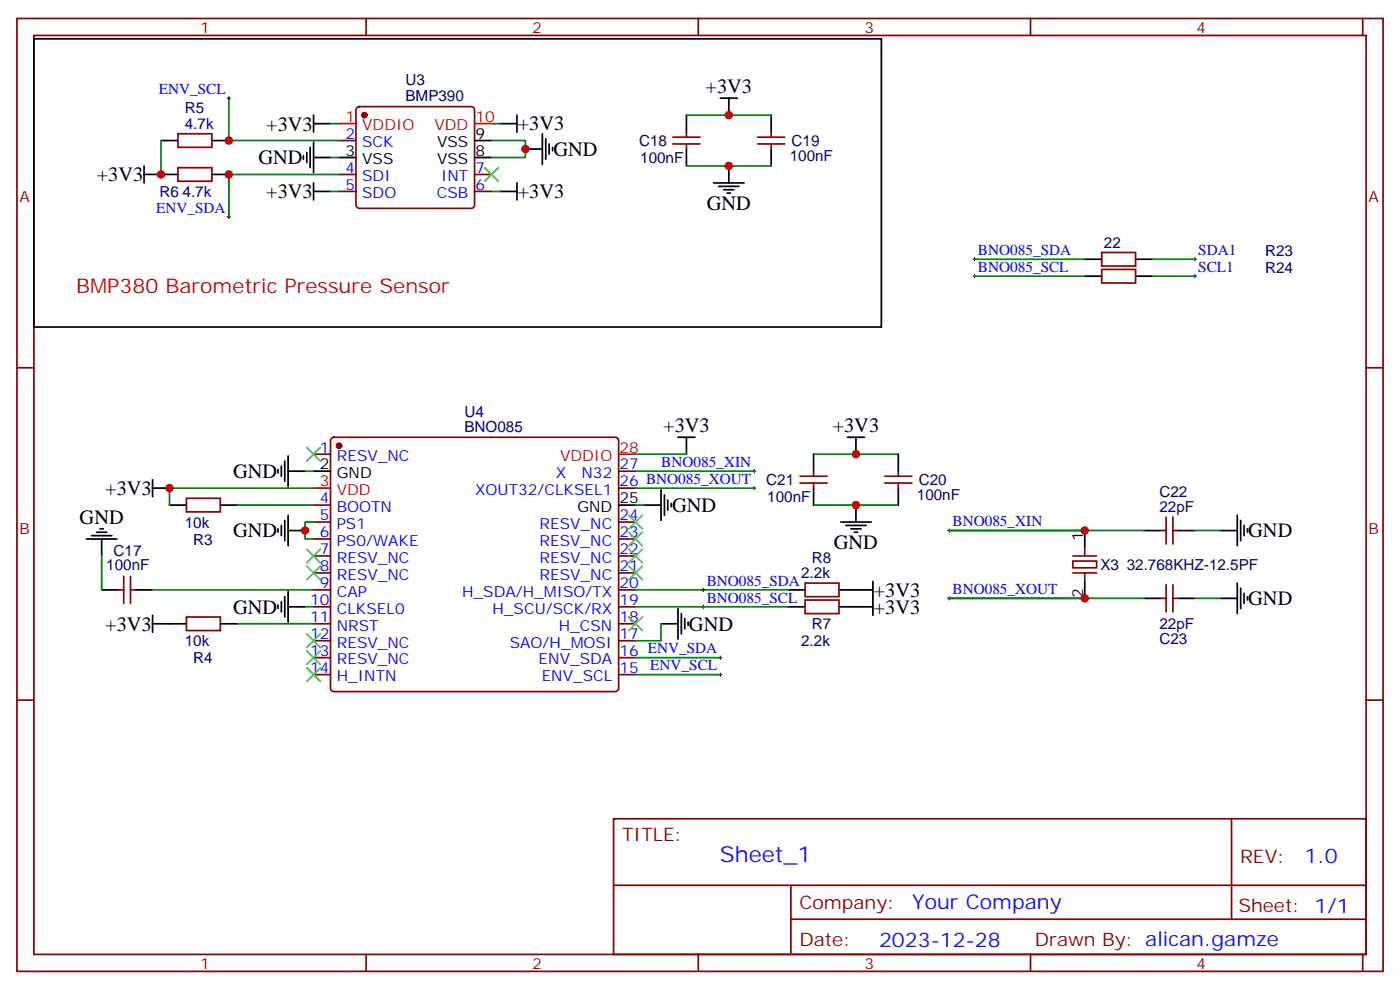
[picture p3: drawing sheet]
<svg xmlns="http://www.w3.org/2000/svg" width="291mm" height="206mm" viewBox="0 0 291 206" stroke-linecap="round" stroke-linejoin="round" font-family="sans-serif">
<g fill="none" stroke="#870000" stroke-width=".35">
<path d="M3.5 3.8h284.4v198.3h-284.4zM7.1 7.4h277.2v191.2h-277.2zM76.2 3.8v3.6M145.3 3.8v3.6M214.5 3.8v3.6M283.6 3.8v3.6M37 27.8h7.1v2.9h-7.1zM37 34.9h7.1v2.8h-7.1zM70.6 29.2h3.5M70.6 36.3h3.5M70.6 39.8h3.5M74.3 22.4l.5-.2h23.3a.71 .71 0 0 1 .7 .7v19.8a.76 .76 0 0 1-.7 .7h-23.3a.76 .76 0 0 1-.7-.7v-19.8z"/>
<path d="M98.8 36.3h3.5M98.8 39.8h3.5M140.1 30h5.6M140.1 28.5h5.6M142.9 27.5v1M142.9 30v1M157.7 30h5.6M157.7 28.5h5.6M160.5 27.5v1M160.5 30v1M229.3 52.5h7.1v2.9h-7.1zM229.3 56.1h7.1v2.8h-7.1z"/>
<path d="M3.5 76.5h3.6M284.3 76.5h3.6M65.3 94.5h3.5M69 91.2l.5-.2h58.6a.71 .71 0 0 1 .7 .7v51.5a.76 .76 0 0 1-.7 .7h-58.6a.76 .76 0 0 1-.7-.7v-51.5zM128.8 98h3.5M166.5 99.1h5.7M169.3 98v1.1M184.1 99.1h5.7M187 98v1.1M25.8 119.9v5.7M27.2 119.9v5.7M38.8 103.7h7.1v2.8h-7.1z"/>
<path d="M65.3 105.1h3.5M65.3 108.6h3.5M65.3 112.1h3.5M65.3 115.7h3.5M65.3 119.2h3.5M128.8 108.6h3.5M128.8 112.1h3.5M128.8 115.7h3.5M128.8 119.2h3.5M128.8 101.6h3.5M166.5 100.5h5.7M169.3 100.5v1.1"/>
<path d="M184.1 100.5h5.7M187 100.5v1.1M223.3 116.7h4.9v1.4h-4.9zM241.7 110.4h1M242.7 107.6v5.6M244.1 107.6v5.6M244.1 110.4h1.1M24.7 122.7h1.1M27.2 122.7h1M38.8 128.4h7.1v2.8h-7.1zM65.3 122.7h3.5M65.3 126.3h3.5"/>
<path d="M65.3 129.8h3.5M65.3 133.3h3.5M65.3 136.8h3.5M128.8 122.7h3.5M128.8 126.3h3.5M128.8 129.8h3.5M128.8 133.3h3.5M128.8 136.8h3.5M167.6 124.8h7v2.9h-7zM167.6 121.3h7v2.8h-7zM241.7 124.5h1M242.7 121.7v5.6"/>
<path d="M244.1 121.7v5.6M244.1 124.5h1.1M3.5 145.7h3.6M65.3 140.4h3.5M128.8 140.4h3.5M284.3 145.7h3.6M127.7 170.4h156.6v28.2h-156.6zM256.3 170.4v20.9M76.2 198.6v3.5M127.7 184.2h156.5M145.3 198.6v3.5M164.6 191.3h119.6"/>
<path d="M164.6 184.2v14.1M214.5 198.6v3.5M283.6 198.6v3.5"/>
</g>
<g fill="#870000" stroke="#870000" stroke-width=".35">
<circle cx="70.6" cy="92.7" r=".53"/>
<circle cx="75.8" cy="24" r=".53"/>
</g>
<g fill="none" stroke="#000" stroke-width=".35">
<path d="M7.1 8.1h176.3v60h-176.3zM30 36.3h7M30 34.5v3.6M33.5 29.2h3.5M44.1 29.2h3.5M44.1 36.3h3.5M63.1 32.4v.7M63.9 31.7v2.1M64.6 30.7v4.2M65.3 32.8h3.5M65.3 25.7h3.5M65.3 24v3.5"/>
<path d="M65.3 29.6v6.3M65.3 38.1v3.5M65.3 39.8h3.5M70.6 32.8h3.5M98.8 32.8h3.5M98.8 29.2h3.5M104.1 25.7h3.5M104.1 39.8h3.5M107.6 24v3.5M107.6 38.1v3.5M109.4 31h3.5M112.9 27.8v6.4"/>
<path d="M113.6 28.9v4.2M114.3 30v2.1M115 30.7v.7M142.9 24v3.5M142.9 31v3.5M148.5 38.1h6.4M149.6 38.8h4.2M149.9 20.4h3.6M150.6 39.5h2.2M151.7 20.4v3.6M151.7 34.5v3.6M160.5 24v3.5"/>
<path d="M160.5 31v3.5M151.3 40.2h.7M225.8 53.9h3.5M225.8 57.5h3.5M236.4 53.9h3.5M236.4 57.5h3.5M31.7 99.8v3.5M57.9 97.7v.7M58.6 97v2.1M59.3 95.9v4.3M60 98h3.5M60 94.9v6.3"/>
<path d="M65.3 98h3.5M141.1 91h3.5M142.9 91v3.5M169.3 94.5v3.5M176.4 91h3.5M178.2 91v3.5M187 94.5v3.5M18 112.1h6.3M19 111.4h4.3M20.1 110.7h2.1M20.8 110h.7M21.2 112.1v3.6"/>
<path d="M31.7 101.6h3.6M35.3 105.1h3.5M45.9 105.1h3.5M57.9 110v.7M58.6 109.3v2.1M59.3 108.3v4.2M60 110.4h3.5M60 107.2v6.4M128.8 105.1h3.5M134.1 105.1h3.5M137.6 101.9v6.4M138.3 103v4.2"/>
<path d="M139 104v2.2M139.7 104.7v.7M169.3 101.6v3.5M175 108.6h6.3M176 109.3h4.3M177.1 110h2.1M177.8 110.7h.7M178.2 105.1v3.5M187 101.6v3.5M225.8 110.4v3.5M238.1 110.4h3.6M245.2 110.4h3.5"/>
<path d="M254 110.4h3.5M257.5 107.2v6.4M258.2 108.3v4.2M258.9 109.3v2.1M259.6 110v.7M21.2 122.7h3.5M28.2 122.7h3.5M31.7 128v3.6M31.7 129.8h7.1M45.9 129.8h3.5M57.9 125.9v.7M58.6 125.2v2.1"/>
<path d="M59.3 124.1v4.3M60 123.1v6.3M60 126.3h3.5M137.6 129.8h3.5M141.1 126.6v6.4M141.8 127.7v4.2M142.5 128.7v2.1M143.2 129.4v.7M164 122.7h3.6M164 126.3h3.6M174.6 122.7h7.1M174.6 126.3h7.1"/>
<path d="M181.7 121v7M225.8 121v3.5M238.1 124.5h3.6M245.2 124.5h3.5M254 124.5h3.5M257.5 121.3v6.4M258.2 122.4v4.2M258.9 123.4v2.2M259.6 124.1v.7"/>
</g>
<path d="M70.6 25.7h3.5M98.8 25.7h3.5M128.8 94.5h3.5M65.3 101.6h3.5" fill="none" stroke="#f00" stroke-width=".35"/>
<g fill="none" stroke="#3c3" stroke-width=".35">
<path d="M100.9 34.9l2.8 2.8M103.7 34.9l-2.8 2.8M63.9 93.1l2.8 2.8M66.7 93.1l-2.8 2.8M63.9 117.8l2.8 2.8M63.9 114.3l2.8 2.8M66.7 117.8l-2.8 2.8M66.7 114.3l-2.8 2.8M130.9 107.2l2.8 2.8M130.9 110.7l2.8 2.9M130.9 114.3l2.8 2.8M130.9 117.8l2.8 2.8"/>
<path d="M133.7 107.2l-2.8 2.8M133.7 110.7l-2.8 2.9M133.7 114.3l-2.8 2.8M133.7 117.8l-2.8 2.8M63.9 135.4l2.8 2.9M63.9 131.9l2.8 2.8M63.9 139l2.8 2.8M66.7 135.4l-2.8 2.9M66.7 131.9l-2.8 2.8M66.7 139l-2.8 2.8M130.9 128.4l2.8 2.8M133.7 128.4l-2.8 2.8"/>
</g>
<g fill="none" stroke="#008700" stroke-width=".35">
<path d="M33.5 29.2v7.1M47.6 36.3v8.8v-8.8h23M47.6 20.4v8.8h23M68.8 25.7h1.8M68.8 32.8h1.8M68.8 39.8h1.8M102.3 29.2h7.1v3.6h-7.1M102.3 25.7h1.8M102.3 39.8h1.8M142.9 24h17.6M142.9 34.5h17.6M202.8 53.9h23"/>
<path d="M202.8 57.5h23M239.9 53.9h8.8M239.9 57.5h8.8M63.5 98h1.8M132.3 98h24.7M132.3 94.5h10.6M169.3 94.5h17.7M21.2 115.7v7M49.4 105.1h15.9M65.3 108.6h-1.8v3.5h1.8M65.3 101.6h-30v3.5M132.3 105.1h1.8"/>
<path d="M132.3 101.6h24.7M169.3 105.1h17.7M197.6 110.4h40.5M248.7 110.4h5.3M31.7 122.7h33.6M49.4 129.8h15.9M63.5 126.3h1.8M132.3 122.7h31.7M132.3 126.3h31.7M132.3 136.8h17.6M137.6 129.8v3.5h-5.3M197.6 124.5h40.5"/>
<path d="M248.7 124.5h5.3M132.3 140.4h17.6"/>
</g>
<g fill="none" stroke="#000" stroke-width=".21">
<path d="M47.3 20.4h.7M47.6 20.1v.7M47.3 45.1h.7M47.6 44.8v.7M202.5 53.9h.7M202.5 57.5h.7M202.8 53.6v.7M202.8 57.1v.7M248.4 53.9h.7M248.4 57.5h.7M248.7 53.6v.7M248.7 57.1v.7"/>
<path d="M156.6 98h.7M157 97.7v.7M156.6 101.6h.7M157 101.2v.7M197.2 110.4h.7M197.6 110v.7M146 126.3h.8M146 122.7h.8M146.4 122.4v.7M146.4 125.9v.7M149.6 136.8h.7M149.9 136.5v.7"/>
<path d="M197.2 124.5h.7M197.6 124.1v.7M149.6 140.4h.7M149.9 140v.7"/>
</g>
<path d="M223.3 115.7h4.9M223.3 119.2h4.9M225.8 113.9v1.8M225.8 119.2v1.8" fill="none" stroke="#871200" stroke-width=".35"/>
<g fill="#c00">
<circle cx="63.5" cy="110.4" r=".88"/>
<circle cx="35.3" cy="101.6" r=".88"/>
<circle cx="109.4" cy="31" r=".88"/>
<circle cx="47.6" cy="36.3" r=".88"/>
<circle cx="33.5" cy="36.3" r=".88"/>
<circle cx="47.6" cy="29.2" r=".88"/>
<circle cx="151.7" cy="34.5" r=".88"/>
<circle cx="151.7" cy="24" r=".88"/>
<circle cx="178.2" cy="94.5" r=".88"/>
<circle cx="178.2" cy="105.1" r=".88"/>
<circle cx="225.8" cy="110.4" r=".88"/>
<circle cx="225.8" cy="124.5" r=".88"/>
</g>
<text font-size="4.6" fill="#00f" x="149.8" y="179.4">Sheet_1</text>
<g font-size="4.2">
<text x="146.9" y="19.4">+3V3</text>
<text x="55.4" y="27.2">+3V3</text>
<text x="107.8" y="27.1">+3V3</text>
<text x="53.8" y="34.2">GND</text>
<text x="115.2" y="32.4">GND</text>
<text x="20.1" y="37.8">+3V3</text>
<text x="55.4" y="41.3">+3V3</text>
<text x="107.8" y="41.2">+3V3</text>
<text x="147.1" y="43.7">GND</text>
<text x="138.1" y="89.9">+3V3</text>
<text x="173.3" y="89.9">+3V3</text>
<text x="48.5" y="99.5">GND</text>
<text x="21.9" y="103">+3V3</text>
<text x="139.9" y="106.5">GND</text>
<text x="16.6" y="109">GND</text>
<text x="48.5" y="111.8">GND</text>
<text x="259.8" y="111.8">GND</text>
<text x="173.6" y="114.3">GND</text>
<text x="181.9" y="124.2">+3V3</text>
<text x="259.8" y="125.9">GND</text>
<text x="21.9" y="131.2">+3V3</text>
<text x="48.5" y="127.7">GND</text>
<text x="143.4" y="131.2">GND</text>
<text x="181.9" y="127.7">+3V3</text>
</g>
<text font-size="4.2" fill="#c00" x="15.9" y="61">BMP380 Barometric Pressure Sensor</text>
<g font-size="4.2" fill="#00f">
<text x="271.5" y="179.6">1.0</text>
<text x="189.9" y="189.2">Your Company</text>
<text x="183" y="197">2023-12-28</text>
</g>
<g font-size="3.9" fill="#800">
<text x="129.5" y="174.9">TITLE:</text>
<text x="258.1" y="179.6">REV:</text>
<text x="166.4" y="189.1">Company:</text>
<text x="257.7" y="189.8">Sheet: 1/1</text>
<text x="166.4" y="196.8">Date:</text>
<text x="215.4" y="196.9">Drawn By: alican.gamze</text>
</g>
<g font-size="3.2" fill="#800">
<text x="41.6" y="6.8">1</text>
<text x="110.8" y="6.8">2</text>
<text x="179.9" y="6.8">3</text>
<text x="249.1" y="6.8">4</text>
<text x="4.1" y="41.9">A</text>
<text x="284.9" y="41.9">A</text>
<text x="4.1" y="111.1">B</text>
<text x="284.9" y="111.1">B</text>
<text x="41.6" y="201.6">1</text>
<text x="110.8" y="201.6">2</text>
<text x="179.9" y="201.6">3</text>
<text x="249.1" y="201.6">4</text>
</g>
<g font-size="3.2" fill="#000080">
<text x="84.4" y="17.8">U3</text>
<text x="38.5" y="23.6">R5</text>
<text x="84.4" y="21">BMP390</text>
<text x="38.5" y="26.8">4.7k</text>
<text x="133" y="30.4">C18</text>
<text x="133.3" y="33.9">100nF</text>
<text x="164.4" y="33.5">100nF</text>
<text x="164.8" y="30.4">C19</text>
<text x="33.2" y="41">R6</text>
<text x="38" y="41">4.7k</text>
<text x="229.8" y="51.6">22</text>
<text x="263.3" y="53.3">R23</text>
<text x="263.3" y="56.9">R24</text>
<text x="96.7" y="89.9">BNO085</text>
<text x="96.7" y="86.7">U4</text>
<text x="159.5" y="101">C21</text>
<text x="191.2" y="101">C20</text>
<text x="159.7" y="104.5">100nF</text>
<text x="190.8" y="104.1">100nF</text>
<text x="241.3" y="106.5">22pF</text>
<text x="241.3" y="103.4">C22</text>
<text x="38.4" y="109.8">10k</text>
<text x="40.2" y="113.3">R3</text>
<text x="22.1" y="118.6">100nF</text>
<text x="23.7" y="115.7">C17</text>
<text x="169" y="117.1">R8</text>
<text x="229" y="118.6">X3</text>
<text x="234.5" y="118.6">32.768KHZ-12.5PF</text>
<text x="166.8" y="120.4">2.2k</text>
<text x="169" y="130.9">R7</text>
<text x="241.3" y="130.8">22pF</text>
<text x="38.4" y="134.5">10k</text>
<text x="40.2" y="138">R4</text>
<text x="166.8" y="134.5">2.2k</text>
<text x="241.3" y="134">C23</text>
</g>
<g font-size="3.2" fill="#00f">
<text x="33" y="19.5">ENV_SCL</text>
<text x="71.9" y="28.9">2</text>
<text x="71.9" y="35.9">4</text>
<text x="75.4" y="30.7">SCK</text>
<text x="99" y="35.9">7</text>
<text x="71.9" y="39.5">5</text>
<text x="75.4" y="37.7">SDI</text>
<text x="75.4" y="41.2">SDO</text>
<text x="90.9" y="41.2">CSB</text>
<text x="91.8" y="37.7">INT</text>
<text x="99" y="39.5">6</text>
<text x="32.5" y="44.2">ENV_SDA</text>
<text x="203.6" y="53.1">BNO085_SDA</text>
<text x="249.4" y="53.1">SDA1</text>
<text x="203.6" y="56.6">BNO085_SCL</text>
<text x="249.4" y="56.6">SCL1</text>
<text x="66.6" y="94.2">1</text>
<text x="70.1" y="95.9">RESV_NC</text>
<text x="115.7" y="99.4">X</text>
<text x="121.1" y="99.4">N32</text>
<text x="128.9" y="101.2">26 BNO085_XOUT</text>
<text x="128.9" y="97.7">27</text>
<text x="137.6" y="97.2">BNO085_XIN</text>
<text x="66.6" y="104.7">4</text>
<text x="70.1" y="106.5">BOOTN</text>
<text x="98.9" y="103">XOUT32/CLKSEL1</text>
<text x="66.6" y="108.3">5</text>
<text x="66.6" y="111.8">6</text>
<text x="70.1" y="110">PS1</text>
<text x="70.1" y="113.6">PS0/WAKE</text>
<text x="112.3" y="113.6">RESV_NC</text>
<text x="112.3" y="110">RESV_NC</text>
<text x="128.9" y="111.8">23</text>
<text x="128.9" y="108.3">24</text>
<text x="198.3" y="109.5">BNO085_XIN</text>
<text x="66.6" y="115.3">7</text>
<text x="66.6" y="118.9">8</text>
<text x="70.1" y="117.1">RESV_NC</text>
<text x="112.3" y="117.1">RESV_NC</text>
<text x="128.9" y="118.9">21</text>
<text x="128.9" y="115.3">22</text>
<text x="64.6" y="125.9">10</text>
<text x="66.6" y="122.4">9</text>
<text x="70.1" y="120.6">RESV_NC</text>
<text x="70.1" y="124.1">CAP</text>
<text x="96.2" y="124.1">H_SDA/H_MISO/TX</text>
<text x="112.3" y="120.6">RESV_NC</text>
<text x="128.9" y="125.9">19</text>
<text x="128.9" y="122.4">20</text>
<text x="147.1" y="125.4">BNO085_SCL</text>
<text x="147.1" y="121.8">BNO085_SDA</text>
<text x="198.3" y="123.6">BNO085_XOUT</text>
<text x="64.6" y="129.4">11</text>
<text x="70.1" y="127.7">CLKSEL0</text>
<text x="70.1" y="131.2">NRST</text>
<text x="102.5" y="127.7">H_SCU/SCK/RX</text>
<text x="116.3" y="131.2">H_CSN</text>
<text x="128.9" y="129.4">18</text>
<text x="64.6" y="133">12</text>
<text x="64.6" y="136.5">13</text>
<text x="70.1" y="134.7">RESV_NC</text>
<text x="106.1" y="134.7">SAO/H_MOSI</text>
<text x="128.9" y="136.5">16 ENV_SDA</text>
<text x="128.9" y="133">17</text>
<text x="64.6" y="140">14</text>
<text x="70.1" y="138.3">RESV_NC</text>
<text x="70.1" y="141.8">H_INTN</text>
<text x="112.1" y="138.3">ENV_SDA</text>
<text x="112.7" y="141.8">ENV_SCL</text>
<text x="128.9" y="140">15 ENV_SCL</text>
</g>
<g font-size="3.2" fill="#f00">
<text x="71.9" y="25.4">1</text>
<text x="75.4" y="27.1">VDDIO</text>
<text x="90.4" y="27.1">VDD</text>
<text x="99" y="25.4">10</text>
<text x="116.6" y="95.9">VDDIO</text>
<text x="128.9" y="94.2">28</text>
<text x="66.6" y="101.2">3</text>
<text x="70.1" y="103">VDD</text>
</g>
<g font-size="3.2">
<text x="99" y="28.9">9</text>
<text x="71.9" y="32.4">3</text>
<text x="75.4" y="34.2">VSS</text>
<text x="91" y="34.2">VSS</text>
<text x="91" y="30.7">VSS</text>
<text x="99" y="32.4">8</text>
<text x="66.6" y="97.7">2</text>
<text x="70.1" y="99.4">GND</text>
<text x="120.2" y="106.5">GND</text>
<text x="128.9" y="104.7">25</text>
<text x="225.4" y="112.5" transform="rotate(-90 225.4 112.5)">1</text>
<text x="225.4" y="124.4" transform="rotate(-90 225.4 124.4)">2</text>
</g>
</svg>
